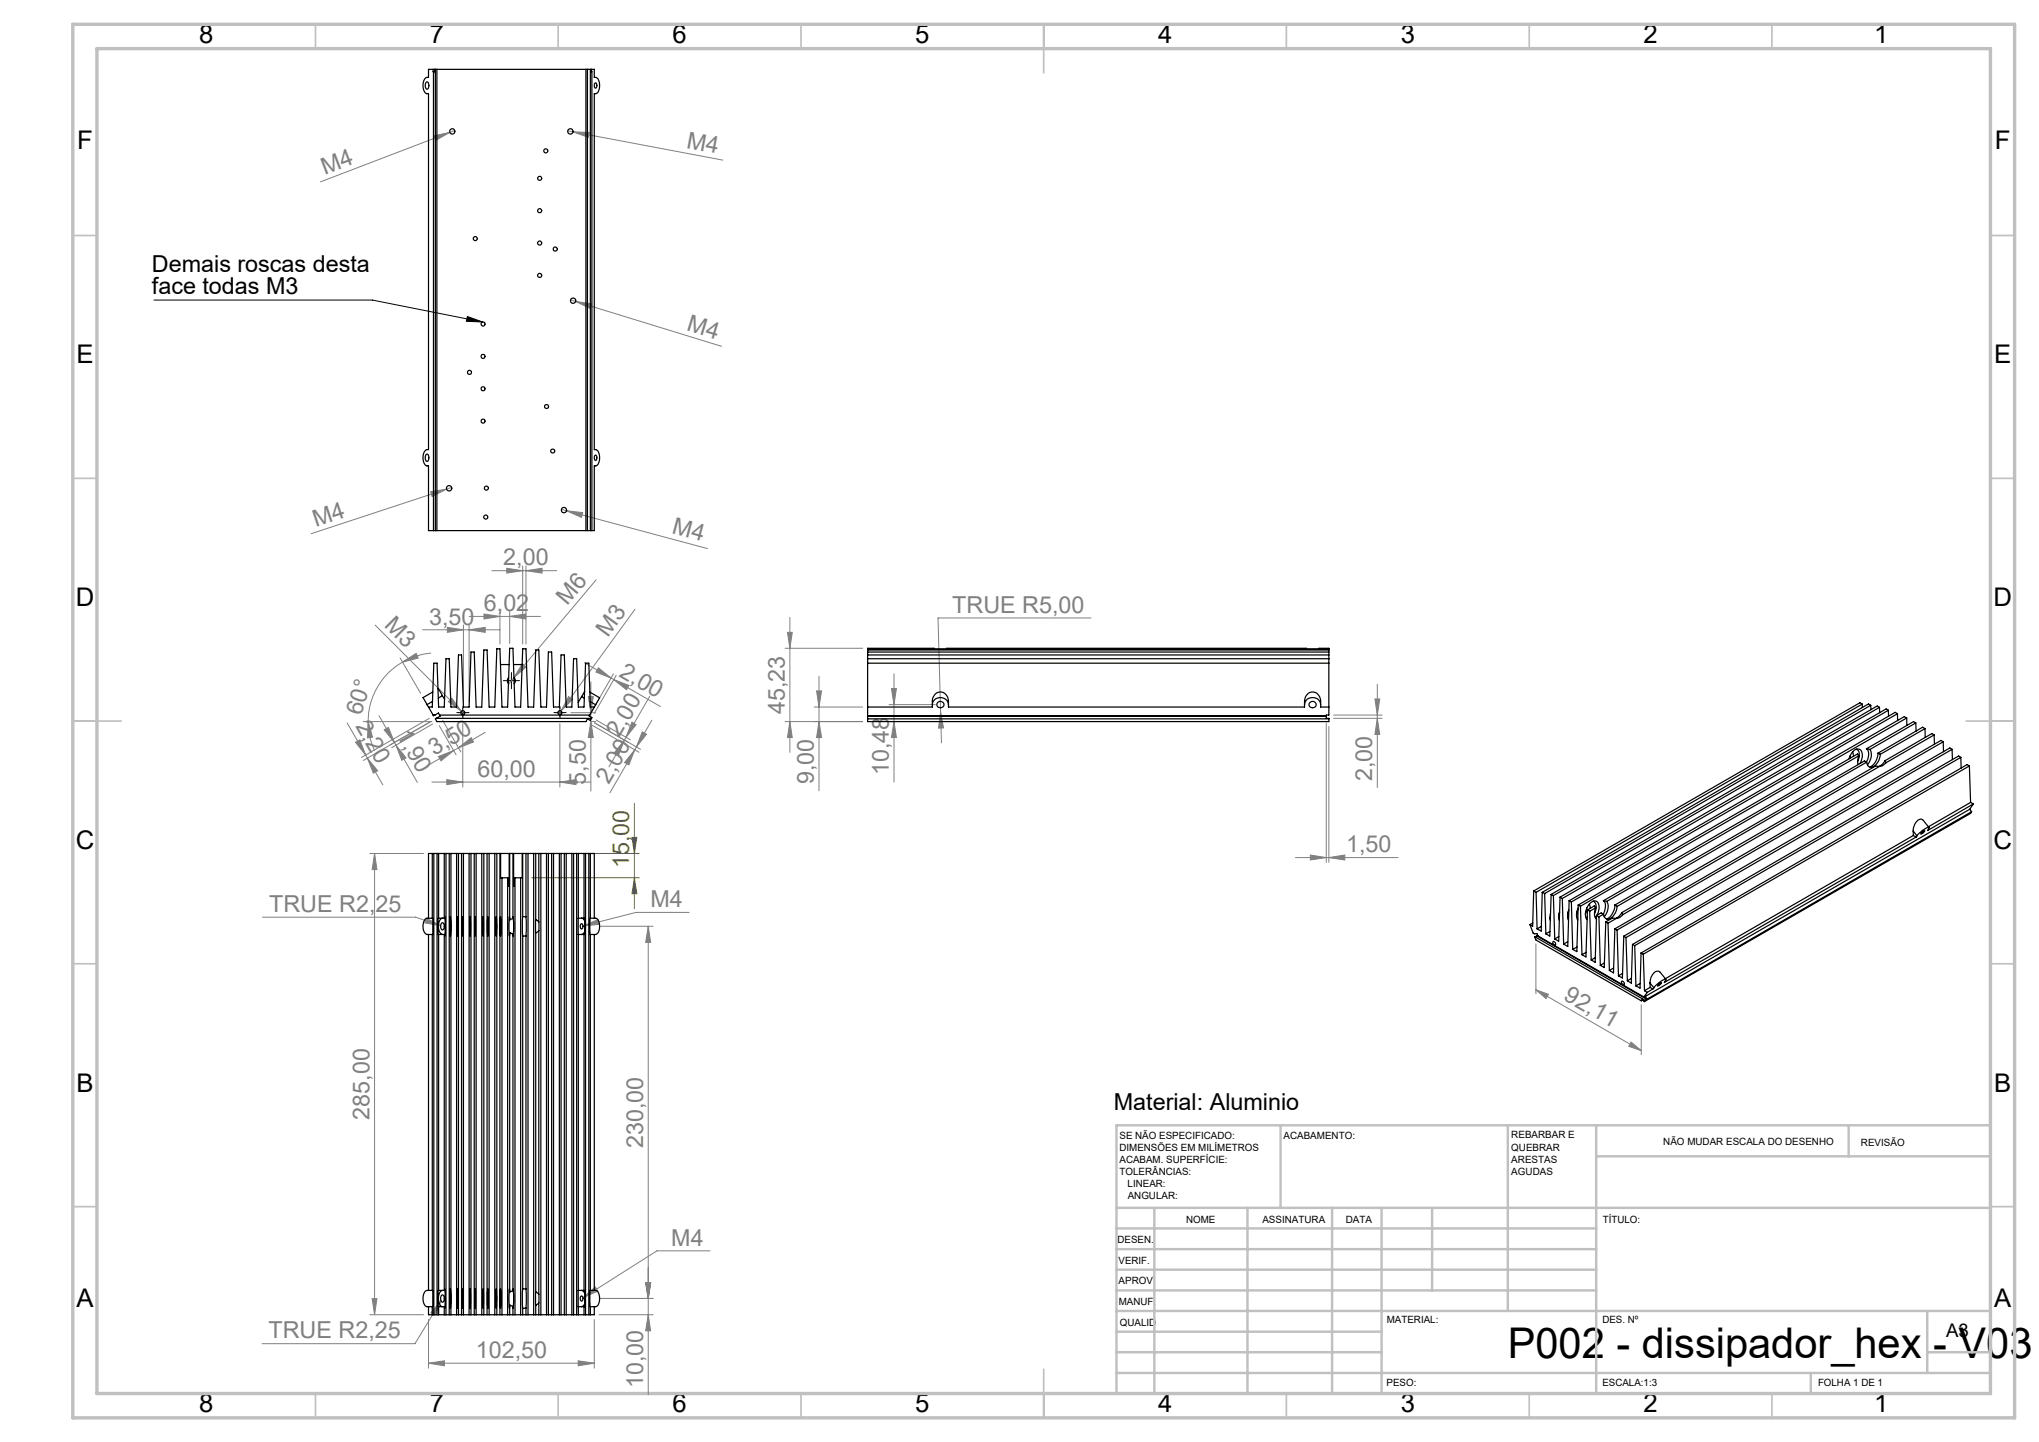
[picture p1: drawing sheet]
<svg xmlns="http://www.w3.org/2000/svg" width="420mm" height="297mm" viewBox="0 0 420 297" stroke-linecap="round" stroke-linejoin="round" font-family="sans-serif">
<path d="M31.7 61.8h45l22.7 4.5M96.3 65.2l3.1 1.1-3.3-.1zM105.3 139.4v1.6M94.5 146.8h1.7M95.3 145.9v1.7M104.5 140.2h1.7M114.5 146.8h1.7M115.3 145.9v1.7" fill="none" stroke="#000" stroke-width=".21"/>
<path d="M122.3 175.8h9.4M130.2 172.5h1l-.5 3.3zM130.7 165.5v21.6M109.5 180.8h22.2M130.7 180.8l.5 3.3h-1z" fill="none" stroke="#808000" stroke-width=".21"/>
<g fill="none" stroke="#808080" stroke-width=".21">
<path d="M89.4 28l3.2-.7-2.9 1.6zM92.6 27.3l-26.6 10.2M93.7 26.9l-1.1 .4M116.9 26.9l1.1 .3M118 27.2l3.4 .1-.2 1zM118 27.2l30.9 5.8M117.5 61.8l1.1 .3M118.6 62.1l3.3 .5-.3 .9zM118.6 62.1l30 9.2M88.7 101.3l3.3-.6-3 1.6zM92 100.7l-27.9 9.2M93 100.4l-1 .3"/>
<path d="M101.3 117.5h13.4M104.4 117l3.3 .5-3.3 .5zM107.7 116.6v16M108.3 117.5l3.4-.5v1zM108.3 116.6v16M115.6 104.9l1.1 .3M116.7 105.2l3.3 .4-.2 1zM116.7 105.2l29 7.8M122.8 119.4l-16.9 20.2M77.3 128.8l17.7 17.7M82.4 135.5l4.2 7.3M82.9 136.4l2.8-1.8 .4 .9z"/>
<path d="M82.9 136.4a14 14 0 0 0-7.1 12.2M87 129.7h16M88.8 134.5a14.2 14.2 0 0 0-5.9 1.9M92.1 129.2l3.4 .5-3.4 .5zM95.5 128.7v15.9M96.6 129.7l3.3-.5v1zM96.6 127h14.7M96.6 128.7v15.9M99.7 126.5l3.3 .5-3.3 .5zM103 126v6.6M105 127l3.3-.5v1zM105 126v6.5"/>
<path d="M105.9 139.6l-1.1 1.3M107.6 136.7l.8 .7-2.5 2.2zM120.4 136.5l5.5 3.2M123.3 137.5l2.6 2.2-3.1-1.3zM125.9 139.7l.5 .3M126.4 138.8l-4.9 8.4M126.4 140l3.1 1.2-.5 .9zM126.4 140l9.6 5.5M126.9 139.1l-4.5 7.8M130.8 125.5l-15.2 20.9M161.7 133.5h16M162.2 130.2h1l-.5 3.3z"/>
<path d="M162.7 127.2v27.8M168.7 139.3v23.6M184.2 138.8v22.3M224.7 127.3h-31.5l.7 25.7M71.5 148.9l3.8 6.6M73.2 152.9l.9-.5 1.2 3.1zM74.8 148.6h14.2M75.3 155.5l.4 .6M75.7 156.1l3.1 5.5M75.7 156.1l2.1 2.6-.9 .5zM75.8 148.6l.9 3.2-1 .2zM75.8 148.6a14.2 14.2 0 0 0 1.4 6"/>
<path d="M78.1 147.4l3.1 5.5M79.1 150.3l.9-.5 1.2 3.1zM81.2 152.9l.4 .6M81.6 153.5l4.4 7.6M81.6 153.5l2 2.6-.8 .5zM88.4 148l-13.9 8M88.8 148.6l-14 8M89.1 149.1l-8.4 4.9M90.3 155.8l3.2-1.2-2.7 2.1zM90.5 149.5l3.4 6M91.2 148.3l3.7 6.6M93.1 143.8l1.9 2.7-2.6-2z"/>
<path d="M93.5 154.6l-5.6 3.2M94.4 154l2.6-2.1 .5 .9zM94.4 154l-.9 .6M95 146.5l.6 .6M95.3 149v13.1M99.9 150.8l-5.5 3.2M115.3 149v13.1M115.6 146.4l-.5 .7M117.1 143.5l.8 .6-2.3 2.3zM117.6 146.8h5.1M121.2 143.5h1l-.5 3.3zM121.5 149.1l10.1 5.8"/>
<path d="M121.7 148.6h1M121.7 140.4v22.5M121.7 148.6l.5 3.3h-1zM122.4 148.9l9.5 5.4M122.8 148.3l7 4.1M128.6 152.4l-1.2 3.1-.9-.5zM128.6 152.4l-3.2 5.5M128.9 151.9l-.3 .5M130.2 148.7l.8 .6-2.1 2.6zM130.7 154.4l-1.2 3.1-.8-.4zM130.7 154.4l-5.1 8.9M131.1 153.8l-.4 .6"/>
<path d="M132.3 150.7l.9 .5-2.1 2.6zM133.8 143.4l-4.9 8.5M134.3 148.3l-3.2 5.5M161.7 148.6h16M162.7 148.6l.5 3.3h-1zM167.7 145.6h10M168.2 142.3h1l-.5 3.3zM168.7 148.6l.5 3.3h-1zM183.1 145.1h9.6M183.6 141.8h1l-.5 3.3zM184.1 148.6l.5 3.3h-1zM193.7 146.6l.6 3.3-1 .1z"/>
<path d="M273.2 148.9v28.7M273.7 149.6v28M274.7 148h10M274.7 147.3h10M283.2 144h1l-.5 3.3zM283.7 148l.5 3.3h-1zM283.7 140.9v21.3M76.2 175.8h11M77.2 175.8l.4 3.3h-.9zM77.2 175.8v95M89 161.1h32.7M92 160.6l3.3 .5-3.3 .5z"/>
<path d="M115.3 161.1l3.3-.5v1zM266.8 176.6h21.2M269.9 176.1l3.3 .5-3.3 .5zM273.7 176.6l3.3-.5v1zM54.1 188.9h31.5l5.2 1.8M87.8 189.1l3 1.6-3.3-.6zM120.1 190.7l3.1-1.3 .2 1zM123.7 190.8h10.8M133.5 190.8l.5 3.3h-1zM133.5 190.8v96.5M142 187.9h-11l-10.9 2.8M316.4 194.4v10.3"/>
<path d="M316.4 203.9l2.5 .9-.4 .9zM316.4 203.9l21.7 12.5M336 214.6l2.1 1.8-2.6-.9zM338.1 206.9v10.3M146.3 257.6h-11l-15.2 9.7M76.2 270.8h11M76.7 267.5h.9l-.4 3.3zM88.3 271.8v10M90.9 267.8l-1.3 3.1-.8-.5zM90.9 267.8l-5.4 9h-31.5M120.1 267.3l2.5-2.2 .6 .8zM122.4 271.8v10"/>
<path d="M123.4 270.8h11.1M123.7 267.4h10.8M133 264.2h1l-.5 3.2zM133.5 270.8l.5 3.3h-1zM88.3 280.8l3.2-.5v1zM88.3 280.8h34.1M119.1 280.3l3.3 .5-3.3 .5z"/>
</g>
<path d="M105.3 139.4v-.9M94.5 146.8h-.4M95.3 145.9v-.4M95.3 147.6v.4M96.2 146.8h.4M104.5 140.2h-.8M105.3 141v.9M106.2 140.2h.8M114.5 146.8h-.4M115.3 145.9v-.4M115.3 147.6v.4M116.2 146.8h.4" fill="none" stroke="#000" stroke-width=".21" stroke-dasharray="15.2 1.3 1.3 1.3"/>
<g fill="none" stroke="#c0c0c0" stroke-width=".35">
<path d="M65 5v5M115 5v5M165 5v5M215 5v10M265 5v5M315 5v5M365 5v5M15 48.5h5M410 48.5h5M15 98.5h5M410 98.5h5M15 148.5h10"/>
<path d="M405 148.5h10M15 198.5h5M410 198.5h5M15 248.5h5M410 248.5h5M65 287v5M115 287v5M165 287v5M215 282v10M265 287v5M315 287v5M365 287v5"/>
</g>
<g fill="none" stroke="#c0c0c0" stroke-width=".5">
<path d="M263.8 231.8v17M310.6 231.8v38.2M328.8 231.8v55.2M328.8 238.2h81.2M380.8 231.8v6.4M410 231.8h-180v55.2M230 248.8h180M230 257.3h98.8M230 253h98.8M237.8 248.8v38.2M257 248.8v38.2M274.4 248.8v38.2"/>
<path d="M284.6 248.8v38.2M295 248.8v17M230 265.8h98.8M230 261.5h98.8M230 278.5h54.6M230 274.3h54.6M230 270h180M397 278.5h13M397 270v12.8M230 282.8h180M373 282.8v4.2"/>
</g>
<path d="M15 5h400v287h-400zM20 10h390v277h-390z" fill="none" stroke="#c0c0c0" stroke-width=".7"/>
<path d="M96.3 65.2l3.1 1.1-3.3-.1z" fill="#000"/>
<path d="M130.2 172.5h1l-.5 3.3zM130.7 180.8l.5 3.3h-1z" fill="#808000"/>
<g fill="#808080">
<path d="M93.1 143.8l1.9 2.7-2.6-2z"/>
<path d="M88.7 101.3l3.3-.6-3 1.6z"/>
<path d="M89.4 28l3.2-.7-2.9 1.6z"/>
<path d="M107.6 136.7l.8 .7-2.5 2.2z"/>
<path d="M117.1 143.5l.8 .6-2.3 2.3z"/>
<path d="M118.6 62.1l3.3 .5-.3 .9z"/>
<path d="M116.7 105.2l3.3 .4-.2 1z"/>
<path d="M118 27.2l3.4 .1-.2 1z"/>
<path d="M75.7 156.1l2.1 2.6-.9 .5zM73.2 152.9l.9-.5 1.2 3.1z"/>
<path d="M119.1 280.3l3.3 .5-3.3 .5zM88.3 280.8l3.2-.5v1z"/>
<path d="M108.3 117.5l3.4-.5v1zM104.4 117l3.3 .5-3.3 .5zM105 127l3.3-.5v1zM99.7 126.5l3.3 .5-3.3 .5zM96.6 129.7l3.3-.5v1zM92.1 129.2l3.4 .5-3.4 .5z"/>
<path d="M120.1 190.7l3.3-.3-.2-1zM87.8 189.1l-.3 1 3.3 .6zM90.9 267.8l-2.1 2.6 .8 .5zM120.1 267.3l3.1-1.4-.6-.8zM92 160.6l3.3 .5-3.3 .5zM115.3 161.1l3.3-.5v1zM269.9 176.1l3.3 .5-3.3 .5zM273.7 176.6l3.3-.5v1zM193.7 146.6l-.4 3.4 1-.1z"/>
<path d="M90.3 155.8l3.2-1.2-2.7 2.1zM94.4 154l2.6-2.1 .5 .9z"/>
<path d="M128.6 152.4l-1.2 3.1-.9-.5zM130.2 148.7l.8 .6-2.1 2.6z"/>
<path d="M132.3 150.7l.9 .5-2.1 2.6zM130.7 154.4l-1.2 3.1-.8-.4z"/>
<path d="M82.9 136.4l2.8-1.8 .4 .9zM75.8 148.6l.9 3.2-1 .2z"/>
<path d="M283.7 148l.5 3.3h-1zM283.2 144h1l-.5 3.3zM162.7 148.6l.5 3.3h-1zM162.2 130.2h1l-.5 3.3z"/>
<path d="M121.2 143.5h1l-.5 3.3zM121.7 148.6l.5 3.3h-1z"/>
<path d="M77.2 175.8l.4 3.3h-.9zM76.7 267.5h.9l-.4 3.3zM133.5 190.8l.5 3.3h-1zM133 264.2h1l-.5 3.2zM133 264.2h1l-.5 3.2zM133.5 270.8l.5 3.3h-1zM183.6 141.8h1l-.5 3.3zM184.1 148.6l.5 3.3h-1zM168.2 142.3h1l-.5 3.3zM168.7 148.6l.5 3.3h-1z"/>
<path d="M79.1 150.3l.9-.5 1.2 3.1zM81.6 153.5l2 2.6-.8 .5z"/>
<path d="M123.3 137.5l2.6 2.2-3.1-1.3zM126.4 140l3.1 1.2-.5 .9z"/>
<path d="M316.4 203.9l2.5 .9-.4 .9zM336 214.6l2.1 1.8-2.6-.9z"/>
</g>
<g fill="none" stroke="#000" stroke-width=".25">
<path d="M87.7 17l.1-.1a.8 .8 0 0 1 .4 1.3l-.1 .1a.8 .8 0 0 1-.4-1.3zM88.3 14.3h34.1v1.6h.3a2.09 2.09 0 0 1 .6 2.8l-.4 .6h-.5v73.3h.3a2.09 2.09 0 0 1 .6 2.8l-.4 .5-.5 .1v13.3h-34.1v-13.3a1.2 1.2 0 0 1-1.2-1.5 1.67 1.67 0 0 1 .8-1.9h.4v-73.3a1.21 1.21 0 0 1-1.2-1.5 1.66 1.66 0 0 1 .8-1.9h.4zM89.2 14.3v.5h.4v-.5M89.3 14.8v94.5M89.7 14.3v95M90 14.3v95M120.7 14.3v95M121 14.3v95M121.6 14.3v95M121.8 14.3l.1 95M122.6 17.1a.57 .57 0 0 1 .3 .5 .57 .57 0 0 1-.3 .5l-.2-.4zM87.8 93.6a.8 .8 0 0 1 .4 1.3l-.1 .1a.8 .8 0 0 1-.4-1.3z"/>
<path d="M122.5 93.8h.1a.57 .57 0 0 1 .3 .5 .57 .57 0 0 1-.3 .5l-.2-.4zM103.1 136.9h1.8M104.8 139.6a.81 .81 0 0 0-.1 1.2M105.8 136.9h1.8M105.9 139.6a.81 .81 0 0 1 0 1.2M178.7 134.9h95M178.7 134.3h95M178.7 133.9h95M178.7 133.6h95M178.7 135.7h95M178.7 136.6h95M192.3 133.6l.1-.1h-13.7v15.1h95v-.6h-.5v-.7h.5v-13.8h-2v.1"/>
<path d="M195.1 133.6l-.1-.1h74.1l-.1 .1M87.9 145.1l.4 .5M88.3 145.6l.9 1.7M88.3 145.6h.7l.4-9h.6l.3 9h1.2l.4-9.9h.6l.4 9.9h1.2l.3-10.7h.7l.4 10.7h1.1l.4-11.3h.7l.4 11.3h1.1l.5-11.7h.6l.5 11.7h1.1l.4-12h.7l.4 12h1.2l.4-12.1h.7l.4 12.1h1.1l.5-12h.6l.5 12h1.1l.4-11.7h.7l.4 11.7h1.2l.4-11.3h.6l.4 11.3h1.2l.4-10.7h.6l.4 10.7h1.2l.3-9.9h.7l.3 9.9h1.2l.3-9h.7l.3 9h.8M89.1 144.5l-1.2 .6M89.1 142.5l-2 1.2 .8 1.4M89.2 147.3h.4M89.2 147.3l.1 .1 .3-.1M89.6 147.3l.7-.4 .3 .4M89.9 148l-.2 .1 .3 .5h30.7l.3-.5 .6 .3 .2-.4M89.9 148h31.9M90.2 141.9l.9 1.4"/>
<path d="M90.6 147.3h30.9M90.6 147.3l.1 .2-.8 .5M91.1 143.3l-.8 .5M91.1 143.3l.5 .7M119.8 143.5l.6 .3M119.8 143.5l-.7 1.2M120.4 142.4l-.6 1.1M121.5 147.3l-.1 .2 .5 .3-.1 .2M121.5 142.6l2 1.1-.8 1.5M121.6 144.5l1.1 .7M122.4 145.6l-.9 1.7M122.7 145.2l-.3 .4"/>
<path d="M178.7 145.6h13.4a3.1 3.1 0 0 1 .3-2.4 1.63 1.63 0 0 1 2-.5 1.63 1.63 0 0 1 1 1.8v1.1h73.3v-1.1a1.68 1.68 0 0 1 1.7-2 1.68 1.68 0 0 1 1.6 2v1.1h1.7M178.7 147.4h94.5M178.7 148.1h95M178.7 147.5h94.5M192.1 145.1a1.67 1.67 0 0 1 1.6-1.4 1.67 1.67 0 0 1 1.7 1.4M268.7 145.1a1.67 1.67 0 0 1 1.7-1.4 1.67 1.67 0 0 1 1.6 1.4M380.9 156.3a2.36 2.36 0 0 1 2-2 1.85 1.85 0 0 1 .4 2.6l-.2 .3M381.1 155.7l-.1 .5M381.6 154.9l.2 .9M382.4 154.3a1.86 1.86 0 0 1 .2 2.6M382.9 155.7l-.3 1.1 .1 .7M382.9 155.7l-.3-.4-52.3 30.2"/>
<path d="M382.9 155.7l-52 30M383.6 145l-67.2 38.8M383.6 145v.7M383.6 145l-.5-.3-67.2 38.8M384.5 154.2l.7 .2M384.5 154.2a2.25 2.25 0 0 1 0 2.8M384.5 157l-.5-.3-51.4 29.7M384.5 157l-51.4 29.7M385.2 154.4a2.79 2.79 0 0 1-.5 3.1M385.3 145.3l-.4-.3-67.2 38.8M385.3 145.3l-67.1 38.7M385.3 145.3l.1 .9"/>
<path d="M386.9 155.1l.4 .3M386.9 155.1a3.4 3.4 0 0 1-1.7 2.9M387.1 157.9l-.7-.1-52.3 30.2M387.1 157.9l-52.9 30.5M387.1 145.7l-67.1 38.8M387.1 145.7l.1 1.1M387.1 145.7l-.4-.3-67.2 38.8M387.3 155.4a2.75 2.75 0 0 1-1.9 2.6 .96 .96 0 0 1-.9-1M388.3 156.7l.1 .4M388.3 156.7l-.5 .6-.8 .6M388.4 157.1l-.7 .7-.6 .1M389 146.3l-67.2 38.8"/>
<path d="M389 146.3v1.2M389 146.3l-.5-.3-67.2 38.8M390.8 147l-67.1 38.8M390.8 147l.1 1.4M390.8 147l-.4-.3-67.2 38.8M392.7 147.9l-67.2 38.8M392.7 147.9l.1 1.5M392.7 147.9l-.4-.3-67.2 38.8M394.6 148.9l.1 1.7M394.6 148.9l-9.4 5.5M394.6 148.9l-.4-.3-9.7 5.6M396.5 150.1l.1 1.8"/>
<path d="M396.5 150.1l-9.2 5.3M396.5 150.1l-.5-.3-9.1 5.3M398.4 151.4l.1 1.9M398.4 151.4l-10 5.7M398.4 151.4l-.5-.3-9.6 5.6M400.3 152.8l-67.2 38.8M400.3 152.8v2M400.3 152.8l-.5-.3-67.2 38.8M402.1 154.3l-67.2 38.8M402.1 154.3l.1 2.2M402.1 154.3l-.5-.2-67.1 38.7M403.9 156l-67.2 38.8"/>
<path d="M403.9 156l.1 2.2M403.9 156l-.5-.3-67.1 38.8M405.7 157.8l-67.2 38.7M405.7 157.8l.2 7.5M405.7 157.8l-.5-.3-67.2 38.8M89 175.8v13.3M89.4 175.8v95M90 175.8v95M90.3 175.8v13.3M91.5 175.8v13.3M91.9 175.8v95M92.5 175.8v95"/>
<path d="M92.9 175.8v95M94.1 175.8v95M94.4 175.8v95M95.1 175.8v95M95.5 175.8v95M96.6 175.8v95M97 175.8v95M97.7 175.8v95M98.1 175.8v95M99.2 175.8v95M99.7 175.8v95M100.3 175.8v95"/>
<path d="M100.8 175.8v95M101.9 175.8v95M102.3 175.8v95M103 175.8v95M103.1 175.8v5h1.8v-5M105 175.8v13.7M105.7 175.8v13.4M105.8 175.8v5h1.8v-5M107.7 175.8v13M108.3 175.8v13M108.8 175.8v95M109.9 175.8v95"/>
<path d="M110.3 175.8v13.6M111 175.8v14.1M111.4 175.8v95M112.6 175.8v95M113 175.8v95M113.6 175.8v95M114 175.8v95M115.2 175.8v95M115.6 175.8v95M116.2 175.8v95M116.6 175.8v95M117.8 175.8v95"/>
<path d="M118.1 175.8v95M118.8 175.8v95M119.1 175.8v95M120.3 175.8v13.3M120.6 175.8v95M121.3 175.8v95M121.6 175.8v13.3M394.1 171.2v.9M394.1 171.2l.8 1M394.1 172.1l-51.1 29.5M394.1 172.1l.6 .3M394.7 172.4l-51.9 29.9 .3-.6a4.4 4.4 0 0 0-2.4 1.7"/>
<path d="M394.9 172.2l-.2 .2M395.8 171.5l.7-.4-.4 .5-.5 .2zM397.3 170.4l-1.1-1.4a.79 .79 0 0 0-1.4 .2l-.6 1-.1 1M405.7 166.7l-66.8 38.5M405.7 166.7l.4 .5M405.9 165.3l-8.7 5M405.9 165.3l.6 .3M406.1 167.2l-66.8 38.6M406.1 167.2l-.2 .3-67.2 38.8M406.5 165.6l-9.4 5.5 .3-.7a4.3 4.3 0 0 0-2.5 1.8M406.5 165.6l-.8 1.1M87.6 189.3l.3-.2h1.2v.2v3.2h-1.2a2.23 2.23 0 0 1-.3-3.2z"/>
<path d="M88.3 189.1v-13.3h34.1v13.3M88.3 192.5v73.3M89 192.5v73.3M90.2 190v1.6zM90.3 192.5v73.3M90.9 190.2l.1-.1a.78 .78 0 0 1 .4 1.3l-.3 .2a1.02 1.02 0 0 1-.2-1.4zM91.1 189.1a2.09 2.09 0 0 0-.6 2.8l.6 .6M91.5 192.5v73.3M91.6 189v-.2v4v-.2M91.6 189v.1h-1.3l-.1 .2 .1 3.2h1.3v.1M91.6 189l.1 .1M91.7 192.5l-.1 .1"/>
<path d="M92.7 188.8l.1 4zM94.2 188.8v4zM95.3 188.8l.1 1.6-.1 2.4zM96.8 188.8v4zM97.9 188.8v4zM99.5 188.8v4zM100.5 188.8v4zM102.2 188.8l.1 1.6-.1 2.4zM103.1 188.8v4zM103.4 180.8v90M104.6 180.8v90M104.7 180.8v1.7l.1-1.7"/>
<path d="M105 189.5v-.7l-.2 1.3 .2 2.7v-.7M105 192.1l.7 .3M105 192.1v74M105.7 189.2l-.7 .3M105.7 189.2v-.4v4v-.4M105.7 192.4v73.4M105.9 180.8v1.7v-1.7M106.1 180.8v90M107.2 180.8v90M107.7 188.8h.6M107.7 192.8h.6M107.7 188.8v4"/>
<path d="M107.7 192.8v72.7M108.3 188.8v4M108.3 192.8v72.7M110.3 189.4l.7 .5M110.3 189.4v2.8M110.3 192.2v73.9M111 191.7l-.7 .5M111 189.9v1.8M111 191.7v74.9M119.1 189.1h1.3v.6M119.6 190.4l.1-.2a.57 .57 0 0 1 .4 .6 .57 .57 0 0 1-.4 .5l-.2-.4zM119.8 189.1l.4 .2 .2 .4"/>
<path d="M120.3 192.5v73.3M120.4 191.9v.6h-1.3M120.4 191.9l-.2 .4-.4 .2M120.4 189.7v2.2M121.6 189.1v3.4M121.6 189.1h1.1a2.09 2.09 0 0 1 .6 2.8l-.6 .6h-1.1M121.6 192.5v73.3M122.4 192.5v73.3M315.1 190.4l.7 1.8 .3 .1h.5l.2 .5 21.8 12.5M315.7 190.1l-.6 .3M315.9 183.5l-.2 7.3-.6-.4M315.9 183.5l.5 .3"/>
<path d="M316.1 193l.3 .6 21.7 12.5M316.1 193h.2M316.3 193l22.6 13.1M316.4 183.8l.2 7.5M316.6 192.8l22.6 13M316.6 192.8h.2M316.6 192.8l-.3 .2M316.7 192.6l-.6 .4M317.5 190.8l-.9 .5M317.7 183.8l-.2 8-.9-.5M317.7 183.8l.5 .2M318.2 184l.2 8.3"/>
<path d="M319.3 191.8l-.9 .5M319.3 189v.1M319.4 188.2l-.1 1.3M319.5 184.2l-.3 8.6-.8-.5M319.5 184.2l.5 .3M319.9 193.9a.37 .37 0 0 1 .5 .3 .37 .37 0 0 1-.3 .4l-.2-.4zM320 184.5l.3 8.9M321.1 192.9l-.8 .5M321.1 188.4h.1M321.1 188.4v.5M321.2 187.8l-.1 .8 .1 1M321.2 187.9l-.1 .5"/>
<path d="M321.3 184.8l-.2 9-.8-.4M321.3 184.8l.5 .3M321.8 185.1l.3 9.3M322.9 194l-.8 .4M323.1 187.6l-.2 .8M323.1 187.4l-.2 1 .2 1.1M323.2 185.5l-.3 9.4-.8-.5M323.2 185.5l.5 .3M323.7 185.8l.3 9.7M324.8 195l-.8 .5M325 187.3l-.3 1M325 189.2l-.1 .1"/>
<path d="M325.1 187.1a2.61 2.61 0 0 0-.1 2.4M325.1 186.4l-.3 9.6-.8-.5M325.1 186.4l.4 .3M325.5 186.7l.4 9.9M326.7 196.1l-.8 .5M326.8 187l-.2 1.2M326.9 188.9l-.2 .3M327 187.4l.4 .3M327 187.4l-.3 9.7-.8-.5M327.4 186.2l.2 .9M327.4 187.7l.4 10M328.2 185.6a1.84 1.84 0 0 1 .2 2.6"/>
<path d="M328.6 197.2l-.8 .5M328.7 187a2.13 2.13 0 0 0 .2 2.3M328.7 187l-.3-.4-1.4 .8M328.7 187l-1.3 .7M328.9 188.6l-.3 .4M328.9 188.6l-.3 9.6-.8-.5M328.9 188.6l.5 .2M328.9 188.6a2.42 2.42 0 0 0 0-3 1.92 1.92 0 0 0-2.2 1.8l-.1 1 .3 1M329.4 188.8l.2 10M330.3 185.5l.6 .2M330.3 185.5a2.34 2.34 0 0 1-.1 2.8M330.3 188.3l-.5-.3-.9 .6"/>
<path d="M330.3 188.3l-.9 .5M330.5 198.3l-.9 .5M330.8 189.9l-.4 9.4-.8-.5M330.8 189.9l.4 .2M330.9 185.7a2.79 2.79 0 0 1-.5 3.1M331.2 190.1l.3 9.8M332.4 199.4l-.9 .5M332.6 186.4l.5 .3M332.6 186.4a3.4 3.4 0 0 1-1.6 2.9M332.6 191.3l-.2 9.1-.9-.5M332.6 191.3l.5 .3M333 189.2l-.9-.1-1.3 .8"/>
<path d="M333 189.2l-1.8 .9M333.1 186.7a2.85 2.85 0 0 1-1.9 2.6l-.4-.1-.4-.3-.1-.6M333.1 191.6l.3 9.4M334.1 188l.1 .4M334.1 188l-.7 .8-.6 .4M334.2 188.4l-.5 .5-.7 .3M334.5 192.8l-.3 8.6-.8-.4M334.5 192.8l.4 .3M334.9 193.1l.3 8.9M336.3 194.5l-.3 8-.8-.5M336.3 194.5l.4 .3M336.7 194.8l.3 8.3"/>
<path d="M338 196.3l-.2 7.2-.8-.4M338 196.3l.5 .2M338.5 196.5l.2 7.5M334.1 202.1a.42 .42 0 0 1 .4 .2 .42 .42 0 0 1-.1 .5l-.4-.4zM334.2 200.5l-.8 .5M336.1 201.5l-.9 .5M337.8 202.6l-.8 .5M338.1 206.1l.2-.3 .4 .5M338.4 205.9l-.3 .2M338.7 204l.6 .4M338.9 205.2l.1-.1-.4 .2M338.9 205.2l.4 .6"/>
<path d="M338.9 206.1l-.2 .2M339.2 205.8l-.3 .3M339.3 204.4l-.7 .9M339.3 205.8h-.1M339.9 202.5v.9M339.9 202.5l.8 .9M339.9 203.4l-1.2 .6M339.9 203.4l.6 .3M340.5 203.7l-1.2 .7M340.7 203.4l-.2 .3M341.6 202.8l.7-.4-.4 .5-.5 .2zM343.1 201.7l-1.1-1.4a.95 .95 0 0 0-1.6 .4l-.4 .8-.1 1"/>
<path d="M87.6 265.9l.3-.1h1.2v.2v3.1h-1.2a2.09 2.09 0 0 1-.6-2.8zM88.3 269.1v1.7h34.1v-1.7M89 269.1v1.7M90.2 266.7v1.5zM90.3 269.1v1.7M91 266.7a.8 .8 0 0 1 .4 1.4l-.1 .1a.8 .8 0 0 1-.4-1.4zM91.1 265.8a2.09 2.09 0 0 0-.6 2.8l.3 .4 .3 .1M91.5 269.1v1.7M91.6 265.6v-.1v3.9v-.1M91.6 265.6v.2h-1.3l-.1 .2 .1 3.1h1.3v.2M91.6 265.6l.1 .1M91.7 269.2l-.1 .1"/>
<path d="M92.8 265.5v3.9l-.1-1.6zM94.2 265.5v3.9zM95.3 265.5l.1 1.6-.1 2.3zM96.8 265.5v3.9l-.1-1.3zM97.9 265.5v3.9zM99.5 265.5v3.9l-.1-1.3zM100.5 265.5v3.9zM102.2 265.5l.1 1.6-.1 2.3zM103.1 265.5v3.9zM105 268.8l.7 .3M105 266.1v-.6l-.2 1.3 .2 2.6v-.6M105 268.8v2"/>
<path d="M105.7 265.8v-.3v3.9v-.3M105.7 265.8l-.7 .3M105.7 269.1v1.7M107.7 269.4h.6M107.7 265.5h.6M107.7 265.5v3.9M107.7 269.4v1.4M108.3 265.5v3.9M108.3 269.4v1.4M110.3 266.1v2.7M110.3 266.1l.7 .5M110.3 268.8v2"/>
<path d="M111 266.6v1.8M111 268.4l-.7 .4M111 268.4v2.4M119.1 265.8h1.3v.5M119.6 267l.1-.1a.55 .55 0 0 1 .4 .6 .55 .55 0 0 1-.4 .5l-.2-.5zM119.8 265.8l.4 .1 .2 .4M120.3 269.1v1.7M120.4 268.6v.5h-1.3M120.4 268.6l-.2 .4-.4 .1M120.4 266.3v2.3M121.6 265.8v3.3M121.6 265.8h1.1a2.09 2.09 0 0 1 .6 2.8l-.4 .5h-1.3"/>
<path d="M121.6 269.1v1.7"/>
<circle cx="93.2" cy="27.1" r=".55"/>
<circle cx="111.2" cy="36.7" r=".42"/>
<circle cx="112.4" cy="31.1" r=".41"/>
<circle cx="117.5" cy="27.1" r=".56"/>
<circle cx="97.9" cy="49.1" r=".42"/>
<circle cx="111.2" cy="56.7" r=".42"/>
<circle cx="111.2" cy="50.1" r=".42"/>
<circle cx="111.2" cy="43.4" r=".42"/>
<circle cx="114.4" cy="51.3" r=".43"/>
<circle cx="96.7" cy="76.7" r=".42"/>
<circle cx="99.5" cy="66.7" r=".41"/>
<circle cx="99.5" cy="73.4" r=".41"/>
<circle cx="118.1" cy="61.9" r=".55"/>
<circle cx="99.5" cy="80.1" r=".41"/>
<circle cx="99.5" cy="86.7" r=".41"/>
<circle cx="112.6" cy="83.7" r=".41"/>
<circle cx="113.9" cy="92.9" r=".41"/>
<circle cx="92.5" cy="100.6" r=".55"/>
<circle cx="100.1" cy="106.5" r=".41"/>
<circle cx="100.2" cy="100.5" r=".42"/>
<circle cx="116.1" cy="105.1" r=".55"/>
<circle cx="95.3" cy="146.8" r=".41"/>
<circle cx="115.3" cy="146.8" r=".41"/>
<circle cx="193.7" cy="145.1" r=".7"/>
<circle cx="270.4" cy="145.1" r=".7"/>
</g>
<text font-size="8.7" x="310.6" y="279.7">P002 - dissipador_hex - V03</text>
<g font-size="5.3">
<text x="41" y="8.9">8</text>
<text x="88.5" y="8.9">7</text>
<text x="138.5" y="8.9">6</text>
<text x="188.5" y="8.9">5</text>
<text x="238.5" y="8.9">4</text>
<text x="288.5" y="8.9">3</text>
<text x="338.5" y="8.9">2</text>
<text x="386" y="8.9">1</text>
<text x="15.9" y="30.6">F</text>
<text x="410.9" y="30.6">F</text>
<text x="15.7" y="74.9">E</text>
<text x="410.7" y="74.9">E</text>
<text x="15.6" y="124.9">D</text>
<text x="410.6" y="124.9">D</text>
<text x="15.6" y="174.9">C</text>
<text x="410.6" y="174.9">C</text>
<text x="15.7" y="224.9">B</text>
<text x="410.7" y="224.9">B</text>
<text x="15.7" y="269.1">A</text>
<text x="410.7" y="269.1">A</text>
<text x="41" y="290.9">8</text>
<text x="88.5" y="290.9">7</text>
<text x="138.5" y="290.9">6</text>
<text x="188.5" y="290.9">5</text>
<text x="238.5" y="290.9">4</text>
<text x="288.5" y="290.9">3</text>
<text x="338.5" y="290.9">2</text>
<text x="386" y="290.9">1</text>
</g>
<g font-size="4.8" fill="#808080">
<text x="66.9" y="36" transform="rotate(-21 66.9 36)">M4</text>
<text x="141.3" y="30.4" transform="rotate(11 141.3 30.4)">M4</text>
<text x="141.3" y="67.9" transform="rotate(17 141.3 67.9)">M4</text>
<text x="65" y="108.5" transform="rotate(-18 65 108.5)">M4</text>
<text x="138.3" y="109.9" transform="rotate(15 138.3 109.9)">M4</text>
<text x="103.7" y="116.4">2,00</text>
<text x="99.7" y="125.9">6,02</text>
<text x="116.8" y="124.9" transform="rotate(-50 116.8 124.9)">M6</text>
<text x="79" y="128.9" transform="rotate(45 79 128.9)">M3</text>
<text x="88.4" y="128.6">3,50</text>
<text x="125.2" y="131.4" transform="rotate(-54 125.2 131.4)">M3</text>
<text x="196.1" y="126.2">TRUE R5,00</text>
<text x="127.3" y="139.2" transform="rotate(30 127.3 139.2)">2,00</text>
<text x="73.1" y="149.5" transform="rotate(60 73.1 149.5)">2,20</text>
<text x="74.4" y="147.5" transform="rotate(-73 74.4 147.5)">60°</text>
<text x="161.6" y="147.1" transform="rotate(-90 161.6 147.1)">45,23</text>
<text x="81.6" y="151.3" transform="rotate(60 81.6 151.3)">1,90</text>
<text x="89.4" y="155.7" transform="rotate(-30 89.4 155.7)">3,50</text>
<text x="127.6" y="152.1" transform="rotate(-60 127.6 152.1)">2,00</text>
<text x="98.3" y="160">60,00</text>
<text x="120.6" y="161.6" transform="rotate(-90 120.6 161.6)">5,50</text>
<text x="125.4" y="161.6" transform="rotate(-60 125.4 161.6)">2,00</text>
<text x="167.6" y="161.5" transform="rotate(-90 167.6 161.5)">9,00</text>
<text x="183.1" y="159.7" transform="rotate(-90 183.1 159.7)">10,48</text>
<text x="282.6" y="160.9" transform="rotate(-90 282.6 160.9)">2,00</text>
<text x="277.3" y="175.5">1,50</text>
<text x="55.5" y="187.8">TRUE R2,25</text>
<text x="134" y="186.8">M4</text>
<text x="321.9" y="205.8" transform="rotate(30 321.9 205.8)">92,11</text>
<text x="76.1" y="230.6" transform="rotate(-90 76.1 230.6)">285,00</text>
<text x="132.5" y="236.5" transform="rotate(-90 132.5 236.5)">230,00</text>
<text x="138.3" y="256.5">M4</text>
<text x="55.3" y="275.6">TRUE R2,25</text>
<text x="98" y="279.7">102,50</text>
<text x="132.5" y="285.9" transform="rotate(-90 132.5 285.9)">10,00</text>
</g>
<g font-size="4.8">
<text x="31.3" y="56.1">Demais roscas desta</text>
<text x="31.3" y="60.6">face todas M3</text>
<text x="229.4" y="228.7">Material: Aluminio</text>
</g>
<text font-size="4.8" fill="#808000" x="129.6" y="178.9" transform="rotate(-90 129.6 178.9)">15,00</text>
<text font-size="3.9" x="400.9" y="275.5">A3</text>
<g font-size="2.1">
<text x="230.6" y="234.6">SE NÃO ESPECIFICADO:</text>
<text x="230.6" y="237">DIMENSÕES EM MILÍMETROS</text>
<text x="230.6" y="239.5">ACABAM. SUPERFÍCIE:</text>
<text x="264.4" y="234.5">ACABAMENTO:</text>
<text x="311.3" y="234.5">REBARBAR E</text>
<text x="311.3" y="237">QUEBRAR</text>
<text x="311.3" y="239.5">ARESTAS</text>
<text x="342.6" y="235.9">NÃO MUDAR ESCALA DO DESENHO</text>
<text x="383.3" y="236.1">REVISÃO</text>
<text x="230.6" y="242">TOLERÂNCIAS:</text>
<text x="232.3" y="244.5">LINEAR:</text>
<text x="311.3" y="242">AGUDAS</text>
<text x="232.3" y="247">ANGULAR:</text>
<text x="244.3" y="252">NOME</text>
<text x="260" y="251.9">ASSINATURA</text>
<text x="277.2" y="251.9">DATA</text>
<text x="330.2" y="251.9">TÍTULO:</text>
<text x="230.2" y="256">DESEN.</text>
<text x="230.4" y="260.3">VERIF.</text>
<text x="230.4" y="264.4">APROV.</text>
<text x="230.5" y="268.7">MANUF.</text>
<text x="230.7" y="273.1">QUALID</text>
<text x="285.6" y="272.5">MATERIAL:</text>
<text x="330.1" y="272.5">DES. Nº</text>
<text x="285.6" y="285.5">PESO:</text>
<text x="330.1" y="285.6">ESCALA:1:3</text>
<text x="374.5" y="285.6">FOLHA 1 DE 1</text>
</g>
</svg>
